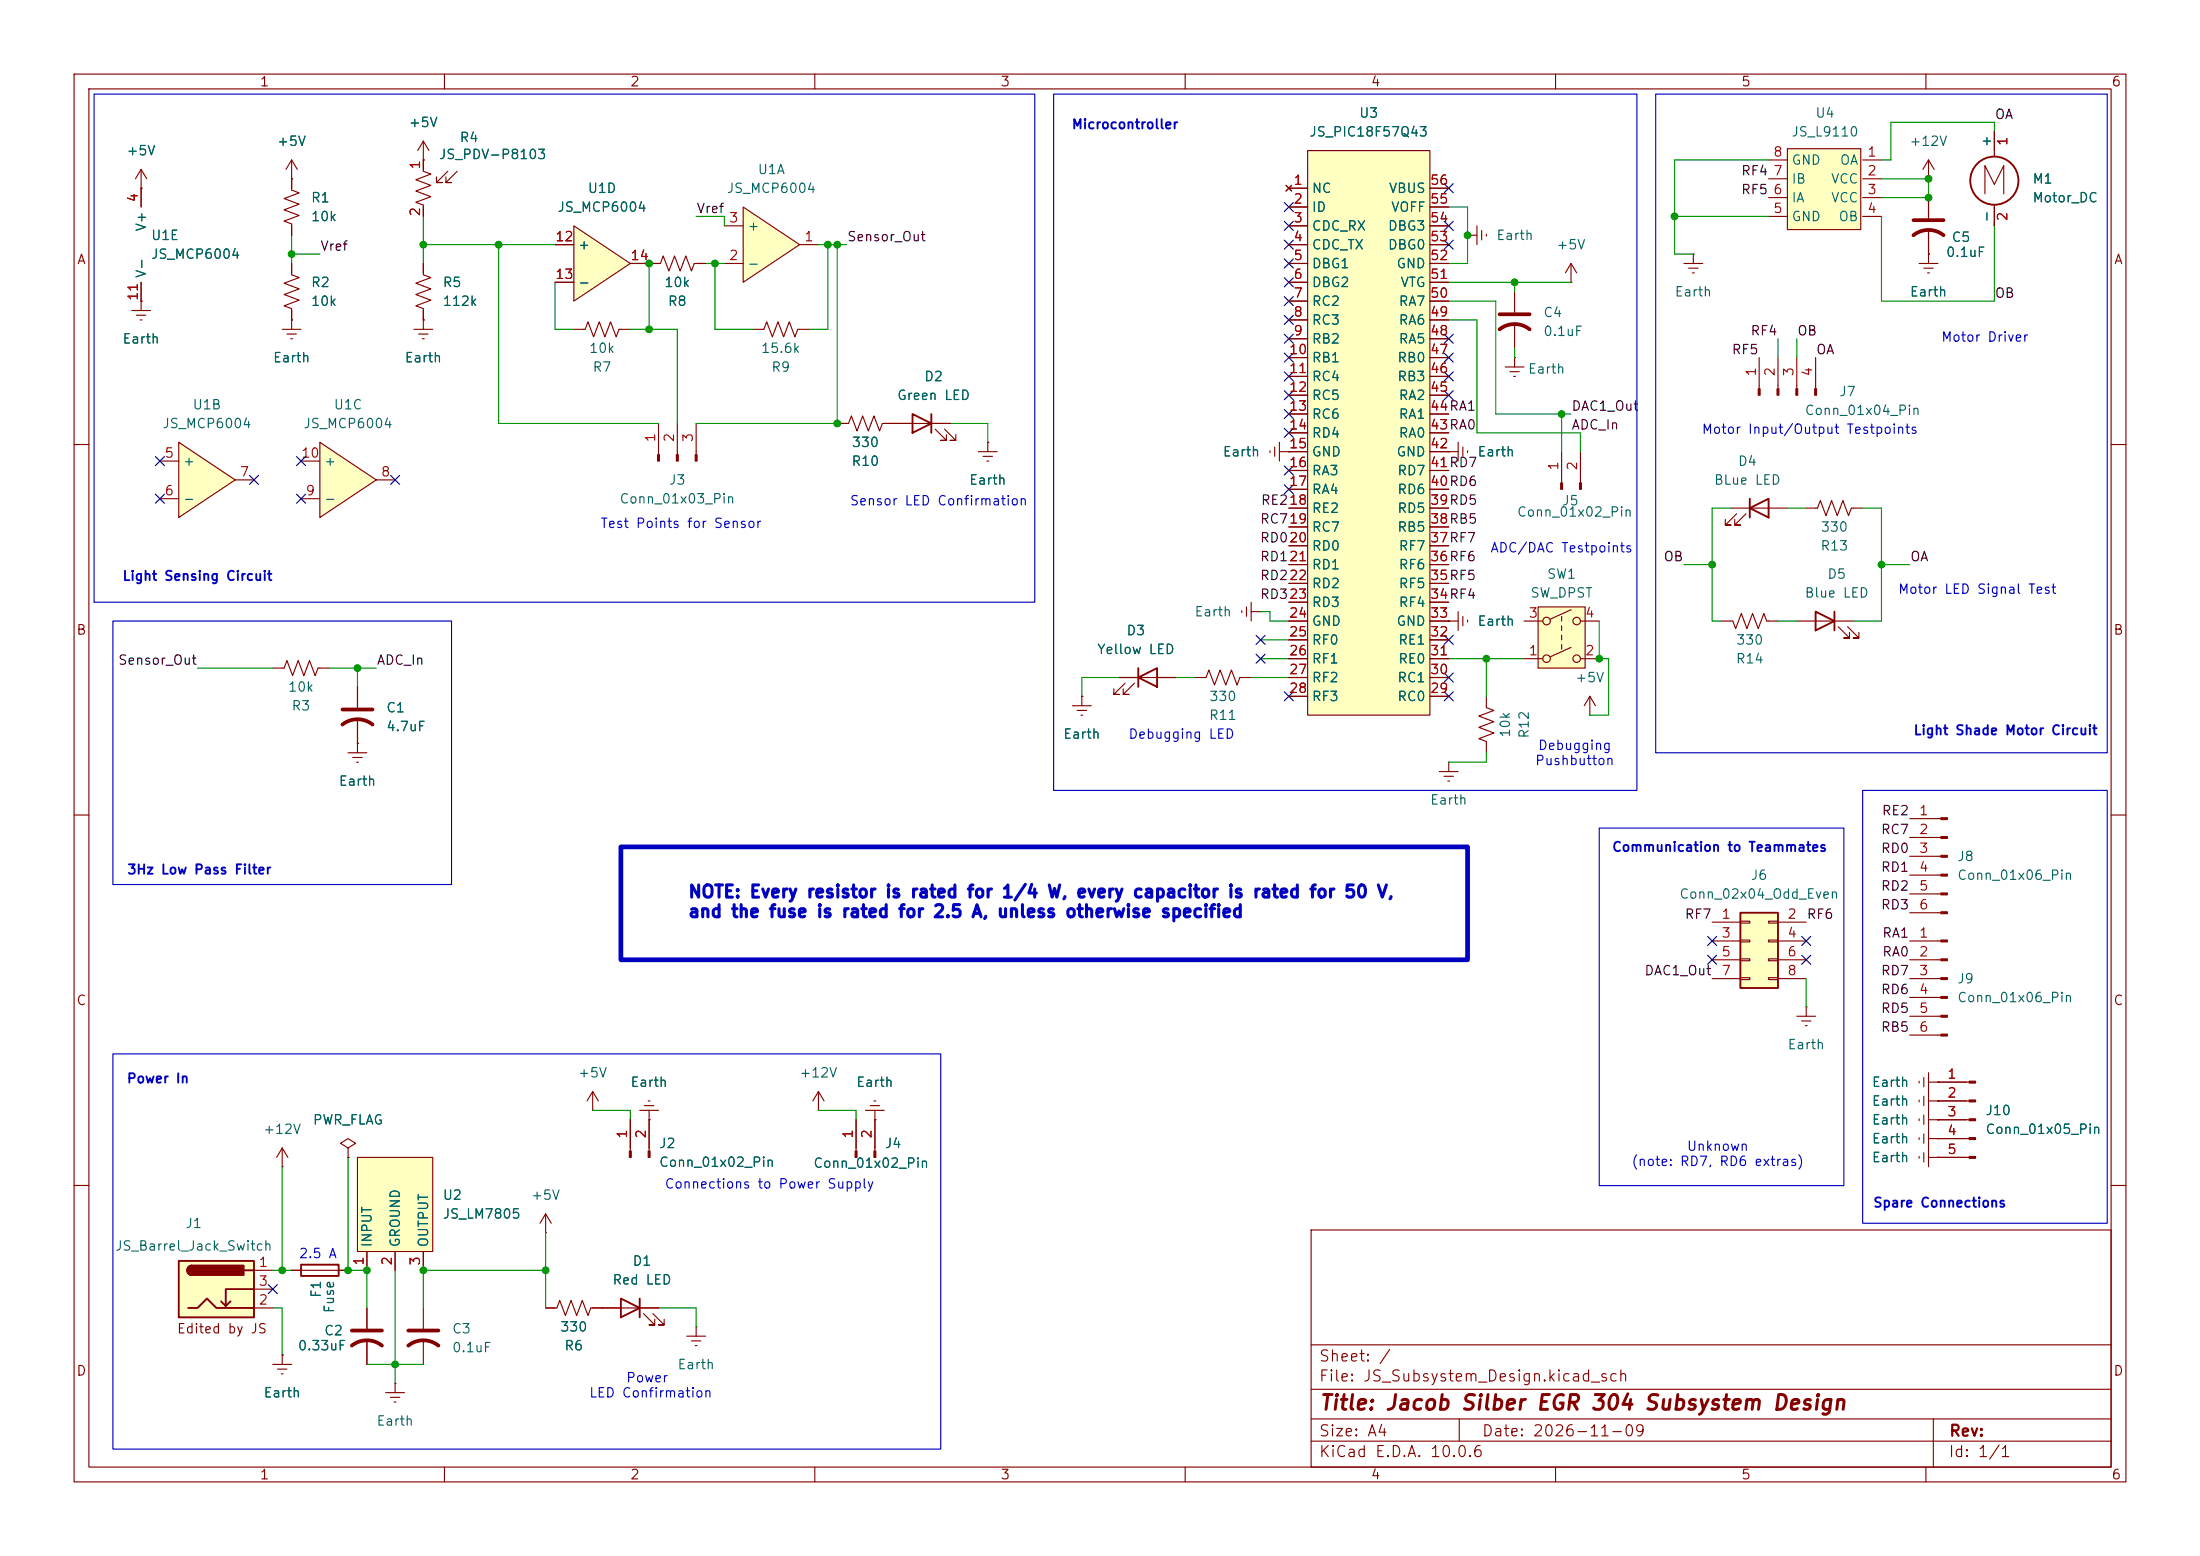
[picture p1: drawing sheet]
<svg xmlns="http://www.w3.org/2000/svg" width="297mm" height="210mm" viewBox="0 0 297 210" stroke-linecap="round" stroke-linejoin="round" font-family="sans-serif">
<g fill="none" stroke="#840000" stroke-width=".15">
<path d="M10 10h277v190h-277zM12 12h273v186h-273zM60 10v2M110 10v2M160 10v2M210 10v2M260 10v2M10 60h2M285 60h2M10 110h2M285 110h2M10 160h2"/>
<path d="M177 166h108v32h-108zM285 160h2M60 198v2M110 198v2M160 198v2M177 194.5h108M177 191.5h108M177 187.5h108M177 181.5h108M197 191.5v3M210 198v2M260 198v2"/>
<path d="M261 191.5v6.5"/>
</g>
<path d="M100.3 27.9l7.6 5.1-7.6 5.1z" fill="#ffffc2"/>
<g fill="none" stroke="#840000" stroke-width=".15">
<path d="M57.1 19.1v2.5M57.1 19.1l-.7 1.2M57.1 19.1l.8 1.2M19 25.4h.1M19 22.9l-.7 1.2M19 22.9l.8 1.2M19 22.9v2.5M39.4 35.6v1.5l1 .4-2 .7 2 .8-2 .8 2 .7-2 .8 1 .4v2.8M39.4 21.6v4.1l1 .3-2 .8 2 .8-2 .7 2 .8-2 .7 1 .4v1.6M39.4 24.1h.1M39.4 21.6l-.8 1.3M39.4 21.6l.7 1.3"/>
<path d="M57.1 21.6h.1M97.8 35.6h2.5M97.8 30.5h2.5M100.3 27.9l7.6 5.1-7.6 5.1zM107.9 33h2.6M198.1 31.8h.1M198.1 31.8h1.3M199.4 30.5v2.5M200 31.1v1.3M200.7 31.6v.3M204.5 39.4v2.8M212.1 38.1h.1"/>
<path d="M212.1 35.6l-.8 1.2M212.1 35.6l.8 1.2M212.1 35.6v2.5M38.1 44.5h2.5M38.7 45.1h1.3M39.2 45.7h.3M39.4 43.2h.1M55.9 44.5h2.5M56.5 45.1h1.3M57 45.7h.3M57.1 43.2h.1M57.1 43.2v1.3"/>
<path d="M172.7 59.7v2.5M196.8 59.7v2.5M203.2 49.5h2.5M203.8 50.2h1.3M204.3 50.8h.3M204.5 48.3h.1M204.5 43.7v3.3M204.5 48.3v1.2M171.4 60.8v.3M172.1 60.3v1.3M172.7 61h1.3M174 61h.1"/>
<path d="M195.6 61h.1M195.6 61h1.2M197.5 60.3v1.3M198.1 60.8v.3M210.8 61v4.2M213.4 61v4.2M48.3 92.7v2.8M48.3 97v4.6M144.8 95.3h2.5M145.4 95.9h1.3M145.9 96.5h.3M146 94h.1"/>
<path d="M146 94v1.3M161.3 91.4h1.5l.4-1 .8 2.1 .7-2.1 .8 2.1 .7-2.1 .8 2.1 .4-1.1h1.5M232.4 83.8h1.5l.4 1 .8-2 .7 2 .8-2 .8 2 .7-2 .4 1h1.5M47 101.6h2.5M47.6 102.2h1.3M48.1 102.9h.3M48.3 100.3h.1M257.8 110.5h4.2M257.8 113h4.2M257.8 115.6h4.2M257.8 118.1h4.2M257.8 127h4.2"/>
<path d="M257.8 129.5h4.2M257.8 132.1h4.2M257.8 134.6h4.2M257.8 137.2h4.2M257.8 139.7h4.2M257.8 120.7h4.2M257.8 123.2h4.2M261.6 146.1h4.2M261.6 148.6h4.2M261.6 151.1h4.2M261.6 153.7h4.2M261.6 156.2h4.2"/>
<path d="M39.4 171.5h7.6"/>
</g>
<g fill="#840000" stroke="#840000" stroke-width=".15">
<path d="M265.8 145.9h.9v.3h-.9z"/>
<path d="M265.8 148.5h.9v.2h-.9z"/>
<path d="M265.8 151h.9v.3h-.9z"/>
<path d="M265.8 153.5h.9v.3h-.9z"/>
<path d="M265.8 156.1h.9v.2h-.9z"/>
<path d="M262 126.9h.9v.2h-.9z"/>
<path d="M262 129.4h.9v.3h-.9z"/>
<path d="M262 132h.9v.2h-.9z"/>
<path d="M262 134.5h.9v.2h-.9z"/>
<path d="M262 137h.9v.3h-.9z"/>
<path d="M262 139.6h.9v.2h-.9z"/>
<path d="M262 110.4h.9v.2h-.9z"/>
<path d="M262 112.9h.9v.3h-.9z"/>
<path d="M262 115.4h.9v.3h-.9z"/>
<path d="M262 118h.9v.2h-.9z"/>
<path d="M262 120.5h.9v.3h-.9z"/>
<path d="M262 123.1h.9v.2h-.9z"/>
<path d="M210.7 65.2h.2v.8h-.2z"/>
<path d="M213.2 65.2h.3v.8h-.3z"/>
</g>
<path d="M202.4 44.5a3.3 3.3 0 0 1 4.1 0M202.4 42.4h4.1M46.2 97.8a3.3 3.3 0 0 1 4.1 0M46.2 95.8h4.1" fill="none" stroke="#840000" stroke-width=".51"/>
<path d="M40.6 170.7h5.1v1.5h-5.1z" fill="none" stroke="#840000" stroke-width=".25"/>
<path d="M176.5 20.3h16.5v76.2h-16.5z" fill="#ffffc2"/>
<g fill="none" stroke="#840000" stroke-width=".15">
<path d="M19 25.4v2.5M19 38.1v2.5M173.6 25l.8 .8M174 25.4h2.5M174 27.9h2.5M174 30.5h2.5M174 33h2.5M174 35.6h2.5M174 38.1h2.5M174.4 25l-.8 .8M176.5 20.3h16.5v76.2h-16.5zM193 25.4h2.6"/>
<path d="M193 27.9h2.6M193 30.5h2.6M193 33h2.6M193 35.6h2.6M193 38.1h2.6M174 40.6h2.5M174 43.2h2.5M174 45.7h2.5M174 48.3h2.5M174 50.8h2.5M174 53.3h2.5M174 55.9h2.5"/>
<path d="M174 58.4h2.5M193 40.6h2.6M193 43.2h2.6M193 45.7h2.6M193 48.3h2.6M193 50.8h2.6M193 53.3h2.6M193 55.9h2.6M193 58.4h2.6M174 61h2.5M174 63.5h2.5M174 66h2.5"/>
<path d="M174 68.6h2.5M174 71.1h2.5M174 73.7h2.5M174 76.2h2.5M174 78.7h2.5M193 61h2.6M193 63.5h2.6M193 66h2.6M193 68.6h2.6M193 71.1h2.6M193 73.7h2.6M193 76.2h2.6"/>
<path d="M193 78.7h2.6M151.1 91.4h7.6M151.9 92.2l-1.5 1.5h.7h-.7v-.7M153.2 92.2l-1.6 1.5h.8h-.8v-.7M167.6 82.4v.3M168.3 81.9v1.3M168.9 82.6h1.3M168.9 81.3v2.5M170.2 82.6h.1M174 81.3h2.5M174 83.8h2.5M174 86.4h2.5"/>
<path d="M174 88.9h2.5M174 91.4h2.5M174 94h2.5M193 81.3h2.6M193 83.8h3.8M193 86.4h2.6M193 88.9h2.6M193 91.4h2.6M193 94h2.6M195.6 83.8h.1M196.8 82.6v2.5M197.5 83.2v1.3"/>
<path d="M198.1 83.7v.2M200.7 94v1.5l1 .4-2.1 .7 2.1 .8-2.1 .8 2.1 .7-2.1 .8 1.1 .4v1.5M214.6 96.5h.1M214.6 94l-.7 1.3M214.6 94l.8 1.3M214.6 94v2.5M194.3 104.1h2.5M194.9 104.8h1.3M195.5 105.4h.2M195.6 102.9h.1M195.6 102.9v1.2"/>
</g>
<path d="M153.7 91.4l2.5-1.2v2.5zM153.7 90.2v2.5" fill="none" stroke="#840000" stroke-width=".25"/>
<path d="M207.6 81.9h6.4v8.3h-6.4z" fill="#ffffc2"/>
<g fill="none" stroke="#840000" stroke-width=".15">
<path d="M120.6 57.2h7.7M126.2 57.9l1.6 1.5h-.8h.8v-.7M127.5 57.9l1.5 1.5h-.7h.7v-.7M205.7 88.9h2.6M205.7 83.8h2.6M207.6 81.9h6.4v8.3h-6.4zM210.8 83.2v.6M210.8 84.5v.6M210.8 85.7v.7M210.8 87v.6M212.1 82.3l-2.8 1.3M212.1 87.4l-2.8 1.2"/>
<path d="M213.4 88.9h2.5M213.4 83.8h2.5M242.6 137.2h2.5M243.2 137.8h1.3M243.7 138.4h.3M243.8 135.9h.1M243.8 135.9v1.3M85.1 151.1v4.2M87.6 151.1v4.2M73.7 166.4h.1M73.7 163.8l-.8 1.3M73.7 163.8l.7 1.3"/>
<path d="M73.7 163.8v2.6"/>
<circle cx="208.8" cy="88.9" r=".51"/>
<circle cx="208.8" cy="83.8" r=".51"/>
<circle cx="212.9" cy="88.9" r=".51"/>
<circle cx="212.9" cy="83.8" r=".51"/>
</g>
<g fill="#840000" stroke="#840000" stroke-width=".15">
<path d="M85 155.3h.2v.9h-.2z"/>
<path d="M87.5 155.3h.3v.9h-.3z"/>
</g>
<path d="M123.2 55.9l2.5 1.3-2.5 1.2zM125.7 55.9v2.5" fill="none" stroke="#840000" stroke-width=".25"/>
<path d="M234.9 123.2h5.1v10.2h-5.1z" fill="#ffffc2"/>
<path d="M236.2 68.6l2.6-1.3v2.6zM236.2 67.3v2.6M234.9 123.2h5.1v10.2h-5.1z" fill="none" stroke="#840000" stroke-width=".25"/>
<g fill="none" stroke="#840000" stroke-width=".15">
<path d="M113 57.2h1.6l.3-1.1 .8 2.1 .8-2.1 .7 2.1 .8-2.1 .7 2.1 .4-1h1.5M133.3 59.7h.1M133.3 59.7v1.3M132.1 61h2.5M132.7 61.6h1.3M133.2 62.2h.3M233.7 68.6h7.6M234.4 69.3l-1.5 1.6h.8h-.8v-.8M235.7 69.3l-1.5 1.6h.7h-.7v-.8M243.8 68.6h1.6l.3-1 .8 2 .8-2 .7 2 .8-2 .8 2 .3-1h1.6M231.1 124.5h3.8M231.1 127h3.8"/>
<path d="M231.1 129.5h3.8M231.1 132.1h3.8M234.9 124.3h1.3v.3h-1.3zM234.9 126.9h1.3v.2h-1.3zM234.9 129.4h1.3v.3h-1.3zM234.9 132h1.3v.2h-1.3zM238.8 124.3h1.2v.3h-1.2zM238.8 126.9h1.2v.2h-1.2zM238.8 129.4h1.2v.3h-1.2zM238.8 132h1.2v.2h-1.2zM240 124.5h3.8M240 127h3.8"/>
<path d="M240 129.5h3.8M240 132.1h3.8M38.1 157.5h.1M38.1 154.9l-.8 1.3M38.1 154.9l.8 1.3M38.1 154.9v2.6M115.6 151.1v4.2M116.8 149.9h2.6M117.5 149.2h1.2M118 148.6h.2M118.1 151.1h.1M118.1 149.9v5.4"/>
</g>
<g fill="#840000" stroke="#840000" stroke-width=".15">
<path d="M115.4 155.3h.3v.9h-.3z"/>
<path d="M118 155.3h.2v.9h-.2z"/>
</g>
<path d="M24.1 170.2h10.2v7.6h-10.2z" fill="#ffffc2"/>
<g fill="none" stroke="#840000" stroke-width=".25">
<path d="M24.1 170.2h10.2v7.6h-10.2zM25.4 176.5h1.3l1.2-1.2 1.3 1.2h5.1M25.9 170.8a.64 .64 0 0 0-.6 .7 .64 .64 0 0 0 .6 .6M31.1 175.6l-.6 .7M33 171.5h1.3M34.3 174h-3.8v2.3l-.7-.7"/>
<circle cx="269.2" cy="24.4" r="3.3"/>
</g>
<g fill="#840000" stroke="#840000" stroke-width=".25">
<path d="M25.5 171l.4-.2v1.3a.63 .63 0 0 1-.6-.4 .63 .63 0 0 1 .2-.7z"/>
<path d="M25.9 170.8h7v1.3h-7z"/>
</g>
<g fill="none" stroke="#840000" stroke-width=".15">
<path d="M269.2 17.8v3.3M259.1 35.6h2.5M259.7 36.2h1.3M260.2 36.8h.3M260.3 34.3h.1M260.3 34.3v1.3M268 26.2v-3.8l1.2 2.5 1.3-2.5v3.8M269.2 27.6v2.9M237.5 48.3v4.2M240 48.3v4.2M242.6 48.3v4.2M245.1 48.3v4.2"/>
<path d="M47 154.9l1-.6-1-.6-1 .6 1 .6v1.3M47 156.2h.1M259.1 148.5v.2M259.1 151v.3M259.1 153.5v.3M259.1 156.1v.2M259.7 148v1.2M259.7 150.5v1.3M259.7 153v1.3M259.7 155.6v1.2M260.3 151.1h1.3M260.3 147.3v10.2"/>
<path d="M260.3 148.6h1.3M260.3 156.2h1.3M260.3 153.7h1.3M261.6 151.1h.1M261.6 148.6h.1M261.6 156.2h.1M261.6 153.7h.1M34.3 171.5h2.5M34.3 176.5h2.5M34.3 174h2.5"/>
</g>
<g fill="#840000" stroke="#840000" stroke-width=".15">
<path d="M237.4 52.5h.2v.8h-.2z"/>
<path d="M239.9 52.5h.3v.8h-.3z"/>
<path d="M242.4 52.5h.3v.8h-.3z"/>
<path d="M245 52.5h.2v.8h-.2z"/>
</g>
<path d="M241.3 20.1h9.9v10.9h-9.9z" fill="#ffffc2"/>
<g fill="none" stroke="#840000" stroke-width=".15">
<path d="M238.8 21.6h2.5M238.8 24.1h2.5M238.8 26.7h2.5M238.8 29.2h2.5M241.3 20.1h9.9v10.9h-9.9zM251.5 21.6h2.5M251.5 24.1h2.5M251.5 26.7h2.5M251.5 29.2h2.5M260.3 24.1h.1M260.3 21.6v2.5M260.3 21.6l-.7 1.3"/>
<path d="M260.3 21.6l.8 1.3M259.1 145.9v.3M259.7 145.4v1.3M260.3 146.1h1.3M260.3 144.8v2.5M261.6 146.1h.1"/>
</g>
<path d="M48.3 156.2h10.1v12.7h-10.1z" fill="#ffffc2"/>
<path d="M48.3 156.2h10.1v12.7h-10.1zM49.5 168.9v2.6M53.3 168.9v2.6M57.1 168.9v2.6" fill="none" stroke="#840000" stroke-width=".15"/>
<path d="M43.2 59.7l7.6 5.1-7.6 5.1z" fill="#ffffc2"/>
<g fill="none" stroke="#840000" stroke-width=".15">
<path d="M57.1 35.6v1.5l1.1 .4-2.1 .7 2.1 .8-2.1 .8 2.1 .7-2.1 .8 1 .4v1.5M87.6 35.6h1.6l.3-1.1 .8 2.1 .8-2.1 .7 2.1 .8-2.1 .7 2.1 .4-1h1.5M227.3 35.6h2.6M228 36.2h1.2M228.5 36.8h.2M228.6 34.3h.1M228.6 34.3v1.3M260.3 26.7v2.8M260.3 31v3.3M43.2 59.7l7.6 5.1-7.6 5.1zM40.6 67.3h2.6M40.6 62.2h2.6"/>
<path d="M50.8 64.8h2.5M242.6 83.8h7.6M248.2 84.6l1.5 1.5h-.8h.8v-.8M249.4 84.6l1.6 1.5h-.8h.8v-.8M49.5 176.5v2.8M81.3 176.5h7.6M86.9 177.3l1.5 1.5h-.8h.8v-.7M88.1 177.3l1.6 1.5h-.8h.8v-.7M36.8 184.2h2.6M37.5 184.8h1.2M38 185.4h.2M38.1 182.9h.1"/>
<path d="M38.1 182.9v1.3M49.5 180.8v3.4"/>
</g>
<path d="M258.3 31.8a3.3 3.3 0 0 1 4.1 0M258.3 29.7h4.1M47.5 179.6h4.1M47.5 181.6a3.3 3.3 0 0 1 4.1 0" fill="none" stroke="#840000" stroke-width=".51"/>
<path d="M245.1 82.6l2.5 1.2-2.5 1.3zM247.6 82.6v2.5M83.8 175.3l2.6 1.2-2.6 1.3zM86.4 175.3v2.5" fill="none" stroke="#840000" stroke-width=".25"/>
<path d="M24.1 59.7l7.6 5.1-7.6 5.1z" fill="#ffffc2"/>
<g fill="none" stroke="#840000" stroke-width=".15">
<path d="M17.8 41.9h2.5M18.4 42.5h1.3M18.9 43.2h.3M19 40.6h.1M19 40.6v1.3M24.1 59.7l7.6 5.1-7.6 5.1zM88.9 57.2v4.2M91.4 57.2v4.2M94 57.2v4.2M101.6 44.5h1.5l.4-1.1 .8 2.1 .7-2.1 .8 2.1 .8-2.1 .7 2.1 .4-1h1.5M21.6 62.2h2.5M21.6 67.3h2.5"/>
<path d="M31.7 64.8h2.6M80 149.9h.1M80 147.3l-.8 1.3M80 147.3l.8 1.3M80 147.3v2.6M86.4 149.9h2.5M87 149.2h1.3M87.5 148.6h.3M87.6 151.1h.1M87.6 149.9v1.2M110.5 149.9h.1M110.5 147.3l-.8 1.3"/>
<path d="M110.5 147.3l.8 1.3M110.5 147.3v2.6M57.1 176.5v2.8M57.1 180.8v3.4"/>
</g>
<g fill="#840000" stroke="#840000" stroke-width=".15">
<path d="M88.8 61.4h.2v.8h-.2z"/>
<path d="M91.3 61.4h.3v.8h-.3z"/>
<path d="M93.9 61.4h.2v.8h-.2z"/>
</g>
<path d="M55.1 179.6h4.1M55.1 181.6a3.3 3.3 0 0 1 4.1 0" fill="none" stroke="#840000" stroke-width=".51"/>
<path d="M77.5 30.5l7.6 5.1-7.6 5z" fill="#ffffc2"/>
<g fill="none" stroke="#840000" stroke-width=".15">
<path d="M269.2 17.8v2.5M19 25.4h.1M19 25.4v2.5M19 38.1v2.5M39.4 24.1h.1M39.4 24.1v1.3M39.4 30.5v1.3M39.4 35.6v1.2M57.1 21.6v1.5l1.1 .4-2.1 .8 2.1 .7-2.1 .8 2.1 .7-2.1 .8 1 .4v1.5M57.1 21.6h.1M57.1 35.6v1.2M60.5 23.1l-1.6 1.5h.8h-.8v-.7"/>
<path d="M61.7 23.1l-1.5 1.5h.8h-.8v-.7M74.9 33h2.6M74.9 38.1h2.6M77.5 30.5l7.6 5.1-7.6 5zM85.1 35.6h3.8M94 35.6h1.2M173.6 25l.8 .8M174 33h2.5M174 38.1h2.5M174 35.6h2.5M174 25.4h2.5M174 27.9h2.5"/>
<path d="M174 30.5h2.5M174.4 25l-.8 .8M193 33h2.6M193 38.1h2.6M193 35.6h2.6M193 25.4h2.6M193 27.9h2.6M193 30.5h2.6M260.3 34.3h.1M260.3 26.7v2.8M260.3 31v3.3M269.2 27.9v2.6"/>
<path d="M19 40.6h.1M39.4 43.2h.1M39.4 41.9v1.3M57.1 43.2h.1M57.1 41.9v1.3M77.5 44.5h1.5l.4-1.1 .7 2.1 .8-2.1 .8 2.1 .7-2.1 .8 2.1 .4-1h1.5M113 57.2h1.3M119.4 57.2h3.8M125.7 57.2h2.6M133.3 59.7h.1M174 40.6h2.5M174 43.2h2.5"/>
<path d="M174 45.7h2.5M174 48.3h2.5M174 50.8h2.5M174 53.3h2.5M174 55.9h2.5M174 58.4h2.5M193 40.6h2.6M193 43.2h2.6M193 45.7h2.6M193 48.3h2.6M193 50.8h2.6M193 53.3h2.6"/>
<path d="M193 55.9h2.6M193 58.4h2.6M174 61h.1M174 61h2.5M174 63.5h2.5M174 66h2.5M174 68.6h2.5M174 71.1h2.5M174 73.7h2.5M174 76.2h2.5M174 78.7h2.5M193 61h2.6"/>
<path d="M193 63.5h2.6M193 66h2.6M193 68.6h2.6M193 71.1h2.6M193 73.7h2.6M193 76.2h2.6M193 78.7h2.6M195.6 61h.1M36.8 90.2h1.6l.3-1 .8 2 .8-2 .7 2 .8-2 .7 2 .4-1h1.5M48.3 92.7v2.8M48.3 97v3.3M146 94h.1"/>
<path d="M151.1 91.4h2.6M156.2 91.4h2.5M174 91.4h2.5M174 81.3h2.5M174 83.8h2.5M174 86.4h2.5M174 88.9h2.5M174 94h2.5M193 91.4h2.6M193 81.3h2.6M193 83.8h2.6M193 86.4h2.6"/>
<path d="M193 88.9h2.6M193 94h2.6M195.6 83.8h.1M48.3 100.3h.1M47 156.2h.1M85.1 151.1v3.8M87.6 151.1h.1M87.6 151.1v3.8M115.6 151.1v3.8M118.1 151.1h.1M118.1 151.1v3.8M261.6 146.1h.1"/>
<path d="M261.6 153.7h.1M261.6 156.2h.1M261.6 148.6h.1M261.6 151.1h.1M261.6 146.1h3.8M261.6 148.6h3.8M261.6 151.1h3.8M261.6 153.7h3.8M261.6 156.2h3.8M39.4 171.5h1.2M45.7 171.5h1.3M49.5 168.9v2.6"/>
<path d="M49.5 176.5v2.8M53.3 168.9v2.6M57.1 168.9v2.6M73.7 176.5h1.5l.4-1 .7 2 .8-2 .8 2 .7-2 .8 2 .4-1h4M86.4 176.5h2.5M94 179.1h.1M94 179.1v1.2M38.1 182.9h.1M49.5 180.8v3.4M52.1 188h2.5M52.7 188.6h1.3M53.2 189.2h.3"/>
<path d="M53.3 186.7h.1M53.3 186.7v1.3M92.7 180.3h2.5M93.3 181h1.3M93.9 181.6h.2"/>
</g>
<g fill="none" stroke="#009600" stroke-width=".15">
<path d="M269.2 17.8v-1.3h-13.9v5.1h-1.3M39.4 34.3h3.8M39.4 31.8v3.8M57.1 33h17.8M57.1 29.2v6.4M67.3 33v24.2h21.6M74.9 38.1v6.4h2.6M87.6 35.6v8.9M94 29.2h3.8v1.3M95.2 35.6h2.6M96.5 35.6v8.9h5.1M110.5 33h3.8"/>
<path d="M111.8 33v11.5h-2.6M113 33v24.2h-19M195.6 27.9h2.5v7.7h-2.5M195.6 38.1h16.5M204.5 38.1v1.3M226.1 29.2h12.7M238.8 21.6h-12.7v12.7h2.5M254 29.2v11.4h15.2v-10.1M254 24.1h6.3v2.6h-6.3M85.1 44.5h6.3v12.7M128.3 57.2h5v2.5M195.6 43.2h3.8v15.2h14v2.6"/>
<path d="M195.6 40.6h6.3v15.3h10.2M204.5 47v1.3M210.8 55.9v5.1M240 45.7v2.6M242.6 45.7v2.6M227.3 76.2h3.8M233.7 68.6h-2.6v15.2h1.3M241.3 68.6h2.5M251.5 68.6h2.5v15.2h-3.8M254 76.2h3.8M26.7 90.2h10.1M44.4 90.2h6.4"/>
<path d="M48.3 90.2v2.5M151.1 91.4h-5.1v2.6M158.7 91.4h2.6M168.9 91.4h5.1M170.2 88.9h3.8M170.2 82.6h1.2v1.2h2.6M170.2 86.4h3.8M195.6 88.9h10.1M200.7 88.9v5.1M215.9 83.8v5.1h1.3v7.6h-2.6M240 83.8h2.6M200.7 101.6v1.3h-5.1"/>
<path d="M243.8 132.1v3.8M38.1 157.5v14M47 156.2v15.3h2.5v5M80 149.9h5.1v1.2M110.5 149.9h5.1v1.2M36.8 171.5h2.6M36.8 176.5h1.3v6.4M53.3 171.5v15.2M73.7 171.5h-16.6v5M73.7 166.4v10.1M88.9 176.5h5.1v2.6M49.5 184.2h7.6"/>
</g>
<g fill="none" stroke="#000084" stroke-width=".15">
<path d="M173.4 35l1.2 1.2M173.4 32.4l1.2 1.2M173.4 37.5l1.2 1.2M173.4 27.3l1.2 1.2M173.4 29.9l1.2 1.2M174.6 35l-1.2 1.2M174.6 32.4l-1.2 1.2M174.6 37.5l-1.2 1.2M174.6 27.3l-1.2 1.2M174.6 29.9l-1.2 1.2M195 24.8l1.2 1.2M195 29.9l1.2 1.2"/>
<path d="M195 32.4l1.2 1.2M196.2 24.8l-1.2 1.2M196.2 29.9l-1.2 1.2M196.2 32.4l-1.2 1.2M173.4 55.3l1.2 1.2M173.4 40l1.2 1.2M173.4 52.7l1.2 1.2M173.4 50.2l1.2 1.2M173.4 47.7l1.2 1.2M173.4 42.6l1.2 1.2M173.4 45.1l1.2 1.2M173.4 57.8l1.2 1.2"/>
<path d="M174.6 55.3l-1.2 1.2M174.6 40l-1.2 1.2M174.6 52.7l-1.2 1.2M174.6 50.2l-1.2 1.2M174.6 47.7l-1.2 1.2M174.6 42.6l-1.2 1.2M174.6 45.1l-1.2 1.2M174.6 57.8l-1.2 1.2M195 50.2l1.2 1.2M195 52.7l1.2 1.2M195 45.1l1.2 1.2M195 47.7l1.2 1.2"/>
<path d="M196.2 50.2l-1.2 1.2M196.2 52.7l-1.2 1.2M196.2 45.1l-1.2 1.2M196.2 47.7l-1.2 1.2M21 66.7l1.2 1.2M21 61.6l1.2 1.2M22.2 66.7l-1.2 1.2M22.2 61.6l-1.2 1.2M33.7 64.2l1.2 1.2M34.9 64.2l-1.2 1.2M40 61.6l1.2 1.2M40 66.7l1.2 1.2"/>
<path d="M41.2 61.6l-1.2 1.2M41.2 66.7l-1.2 1.2M52.7 64.2l1.2 1.2M53.9 64.2l-1.2 1.2M173.4 62.9l1.2 1.2M173.4 65.4l1.2 1.2M174.6 62.9l-1.2 1.2M174.6 65.4l-1.2 1.2M169.6 85.8l1.2 1.2M169.6 88.3l1.2 1.2M170.8 85.8l-1.2 1.2M170.8 88.3l-1.2 1.2"/>
<path d="M173.4 93.4l1.2 1.2M174.6 93.4l-1.2 1.2M195 93.4l1.2 1.2M195 90.8l1.2 1.2M195 85.8l1.2 1.2M196.2 93.4l-1.2 1.2M196.2 90.8l-1.2 1.2M196.2 85.8l-1.2 1.2M230.5 128.9l1.2 1.2M230.5 126.4l1.2 1.2M231.7 128.9l-1.2 1.2M231.7 126.4l-1.2 1.2"/>
<path d="M243.2 126.4l1.2 1.2M243.2 128.9l1.2 1.2M244.4 126.4l-1.2 1.2M244.4 128.9l-1.2 1.2M36.2 173.4l1.2 1.2M37.4 173.4l-1.2 1.2"/>
</g>
<path d="M12.7 12.7h127v68.6h-127zM142.2 12.7h78.8v94h-78.8zM223.5 12.7h61v88.9h-61zM15.2 83.8h45.8v35.6h-45.8zM215.9 111.8h33v48.2h-33zM251.5 106.7h33v58.4h-33zM15.2 142.2h111.8v53.4h-111.8z" fill="none" stroke="#0000c2" stroke-width=".15"/>
<path d="M83.8 114.3h114.3v15.2h-114.3z" fill="none" stroke="#0000c2" stroke-width=".63"/>
<g fill="#009600" stroke="#009600" stroke-width=".14">
<circle cx="200.7" cy="88.9" r=".46"/>
<circle cx="198.1" cy="31.8" r=".46"/>
<circle cx="204.5" cy="38.1" r=".46"/>
<circle cx="48.3" cy="90.2" r=".46"/>
<circle cx="67.3" cy="33" r=".46"/>
<circle cx="39.4" cy="34.3" r=".46"/>
<circle cx="57.1" cy="33" r=".46"/>
<circle cx="96.5" cy="35.6" r=".46"/>
<circle cx="111.8" cy="33" r=".46"/>
<circle cx="113" cy="33" r=".46"/>
<circle cx="87.6" cy="44.5" r=".46"/>
<circle cx="113" cy="57.2" r=".46"/>
<circle cx="87.6" cy="35.6" r=".46"/>
<circle cx="73.7" cy="171.5" r=".46"/>
<circle cx="47" cy="171.5" r=".46"/>
<circle cx="49.5" cy="171.5" r=".46"/>
<circle cx="38.1" cy="171.5" r=".46"/>
<circle cx="53.3" cy="184.2" r=".46"/>
<circle cx="57.1" cy="171.5" r=".46"/>
<circle cx="254" cy="76.2" r=".46"/>
<circle cx="231.1" cy="76.2" r=".46"/>
<circle cx="210.8" cy="55.9" r=".46"/>
<circle cx="215.9" cy="88.9" r=".46"/>
<circle cx="260.3" cy="26.7" r=".46"/>
<circle cx="260.3" cy="24.1" r=".46"/>
<circle cx="226.1" cy="29.2" r=".46"/>
</g>
<text font-size="2" fill="#840000" x="178" y="190.8">Title: Jacob Silber EGR 304 Subsystem Design</text>
<g font-size="1.7" fill="#0000c2">
<text x="92.8" y="121.6">NOTE: Every resistor is rated for 1/4 W, every capacitor is rated for 50 V,</text>
<text x="92.8" y="124.2">and the fuse is rated for 2.5 A, unless otherwise specified</text>
</g>
<g font-size="1.5" fill="#840000">
<text x="178" y="184.1">Sheet: /</text>
<text x="178" y="186.8">File: JS_Subsystem_Design.kicad_sch</text>
<text x="178" y="197">KiCad E.D.A. 10.0.6</text>
<text x="178" y="194.2">Size: A4</text>
<text x="200" y="194.2">Date: 2026-11-09</text>
<text x="263" y="197">Id: 1/1</text>
<text x="263" y="194.2">Rev:</text>
</g>
<g font-size="1.3" fill="#840000">
<text x="35" y="12">1</text>
<text x="85" y="12">2</text>
<text x="135" y="12">3</text>
<text x="185" y="12">4</text>
<text x="235" y="12">5</text>
<text x="285" y="12">6</text>
<text x="10.3" y="36">A</text>
<text x="285.3" y="36">A</text>
<text x="10.2" y="86">B</text>
<text x="285.2" y="86">B</text>
<text x="10.2" y="136">C</text>
<text x="285.2" y="136">C</text>
<text x="10.2" y="186">D</text>
<text x="23.8" y="180.3">Edited by JS</text>
<text x="285.2" y="186">D</text>
<text x="35" y="200">1</text>
<text x="85" y="200">2</text>
<text x="135" y="200">3</text>
<text x="185" y="200">4</text>
<text x="235" y="200">5</text>
<text x="285" y="200">6</text>
</g>
<g font-size="1.3" fill="#006464">
<text x="55.1" y="17.5">+5V</text>
<text x="183.4" y="16.2">U3</text>
<text x="245" y="16.2">U4</text>
<text x="17" y="21.3">+5V</text>
<text x="37.3" y="20">+5V</text>
<text x="59.2" y="21.8">JS_PDV-P8103</text>
<text x="62" y="19.5">R4</text>
<text x="102.2" y="23.8">U1A</text>
<text x="176.7" y="18.7">JS_PIC18F57Q43</text>
<text x="241.7" y="18.7">JS_L9110</text>
<text x="241.8" y="22.6">GND</text>
<text x="248.3" y="22.6">OA</text>
<text x="257.7" y="20">+12V</text>
<text x="269.1" y="20" transform="rotate(-90 269.1 20)">+</text>
<text x="41.9" y="27.6">R1</text>
<text x="75.2" y="28.9">JS_MCP6004</text>
<text x="79.2" y="26.4">U1D</text>
<text x="98" y="26.4">JS_MCP6004</text>
<text x="177" y="26.4">NC</text>
<text x="177" y="28.9">ID</text>
<text x="187.4" y="26.4">VBUS</text>
<text x="187.7" y="28.9">VOFF</text>
<text x="241.8" y="27.6">IA</text>
<text x="241.8" y="25.1">IB</text>
<text x="247.1" y="25.1">VCC</text>
<text x="247.1" y="27.6">VCC</text>
<text x="274.3" y="25.1">M1</text>
<text x="274.3" y="27.6">Motor_DC</text>
<text x="20" y="31.3" transform="rotate(-90 20 31.3)">V+</text>
<text x="20.3" y="32.7">U1E</text>
<text x="20.3" y="35.3">JS_MCP6004</text>
<text x="41.9" y="30.2">10k</text>
<text x="78" y="34">+</text>
<text x="100.8" y="31.4">+</text>
<text x="177" y="31.4">CDC_RX</text>
<text x="177" y="34">CDC_TX</text>
<text x="187.3" y="34">DBG0</text>
<text x="187.3" y="31.4">DBG3</text>
<text x="201.9" y="32.7">Earth</text>
<text x="210" y="34">+5V</text>
<text x="241.8" y="30.2">GND</text>
<text x="248.1" y="30.2">OB</text>
<text x="262.6" y="35">0.1uF</text>
<text x="263.4" y="33">C5</text>
<text x="269.1" y="30.1" transform="rotate(-90 269.1 30.1)">-</text>
<text x="20" y="37.6" transform="rotate(-90 20 37.6)">V-</text>
<text x="41.9" y="39.1">R2</text>
<text x="41.9" y="41.6">10k</text>
<text x="59.7" y="39.1">R5</text>
<text x="59.7" y="41.6">112k</text>
<text x="78" y="39.1">-</text>
<text x="89.6" y="39.1">10k</text>
<text x="90.1" y="41.6">R8</text>
<text x="100.8" y="36.5">-</text>
<text x="177" y="36.5">DBG1</text>
<text x="177" y="39.1">DBG2</text>
<text x="177" y="41.6">RC2</text>
<text x="188.4" y="36.5">GND</text>
<text x="188.7" y="41.6">RA7</text>
<text x="189" y="39.1">VTG</text>
<text x="226" y="40.3">Earth</text>
<text x="257.7" y="40.3">Earth</text>
<text x="16.4" y="46.7">Earth</text>
<text x="79.4" y="48">10k</text>
<text x="102.7" y="48">15.6k</text>
<text x="177" y="44.1">RC3</text>
<text x="177" y="46.7">RB2</text>
<text x="188.7" y="46.7">RA5</text>
<text x="188.7" y="44.1">RA6</text>
<text x="208.3" y="43.1">C4</text>
<text x="208.3" y="45.7">0.1uF</text>
<text x="36.8" y="49.2">Earth</text>
<text x="54.5" y="49.2">Earth</text>
<text x="79.9" y="50.5">R7</text>
<text x="104" y="50.5">R9</text>
<text x="124.7" y="51.8">D2</text>
<text x="177" y="49.2">RB1</text>
<text x="177" y="51.8">RC4</text>
<text x="188.6" y="51.8">RB3</text>
<text x="188.6" y="49.2">RB0</text>
<text x="206.2" y="50.7">Earth</text>
<text x="248.2" y="53.8">J7</text>
<text x="21.8" y="58.1">JS_MCP6004</text>
<text x="25.9" y="55.6">U1B</text>
<text x="40.9" y="58.1">JS_MCP6004</text>
<text x="45" y="55.6">U1C</text>
<text x="121" y="54.3">Green LED</text>
<text x="177" y="54.3">RC5</text>
<text x="177" y="56.8">RC6</text>
<text x="177" y="59.4">RD4</text>
<text x="188.7" y="59.4">RA0</text>
<text x="188.7" y="56.8">RA1</text>
<text x="188.7" y="54.3">RA2</text>
<text x="243.6" y="56.3">Conn_01x04_Pin</text>
<text x="24.6" y="63.2">+</text>
<text x="43.7" y="63.2">+</text>
<text x="90.2" y="65.7">J3</text>
<text x="114.9" y="63.2">R10</text>
<text x="114.9" y="60.7">330</text>
<text x="130.7" y="65.7">Earth</text>
<text x="165" y="61.9">Earth</text>
<text x="177" y="61.9">GND</text>
<text x="177" y="64.5">RA3</text>
<text x="188.4" y="61.9">GND</text>
<text x="188.6" y="64.5">RD7</text>
<text x="199.4" y="61.9">Earth</text>
<text x="231.3" y="65.7">BLue LED</text>
<text x="234.5" y="63.2">D4</text>
<text x="24.6" y="68.3">-</text>
<text x="43.7" y="68.3">-</text>
<text x="83.5" y="68.3">Conn_01x03_Pin</text>
<text x="177" y="67">RA4</text>
<text x="177" y="69.5">RE2</text>
<text x="188.6" y="69.5">RD5</text>
<text x="188.6" y="67">RD6</text>
<text x="204.7" y="70.1">Conn_01x02_Pin</text>
<text x="210.8" y="68.5">J5</text>
<text x="177" y="72.1">RC7</text>
<text x="177" y="74.6">RD0</text>
<text x="177" y="77.2">RD1</text>
<text x="188.6" y="72.1">RB5</text>
<text x="188.7" y="77.2">RF6</text>
<text x="188.7" y="74.6">RF7</text>
<text x="245.7" y="74.6">R13</text>
<text x="245.7" y="72.1">330</text>
<text x="161.2" y="83.5">Earth</text>
<text x="177" y="79.7">RD2</text>
<text x="177" y="82.2">RD3</text>
<text x="188.7" y="82.2">RF4</text>
<text x="188.7" y="79.7">RF5</text>
<text x="206.5" y="81">SW_DPST</text>
<text x="208.8" y="78.4">SW1</text>
<text x="243.5" y="81">Blue LED</text>
<text x="246.6" y="78.4">D5</text>
<text x="148" y="88.6">Yellow LED</text>
<text x="152" y="86.1">D3</text>
<text x="177" y="84.8">GND</text>
<text x="177" y="87.3">RF0</text>
<text x="177" y="89.9">RF1</text>
<text x="188.4" y="84.8">GND</text>
<text x="188.7" y="89.9">RE0</text>
<text x="188.7" y="87.3">RE1</text>
<text x="199.4" y="84.8">Earth</text>
<text x="234.2" y="89.9">R14</text>
<text x="234.3" y="87.3">330</text>
<text x="38.8" y="93.7">10k</text>
<text x="163.2" y="94.9">330</text>
<text x="177" y="92.4">RF2</text>
<text x="177" y="94.9">RF3</text>
<text x="188.6" y="94.9">RC0</text>
<text x="188.6" y="92.4">RC1</text>
<text x="212.6" y="92.4">+5V</text>
<text x="39.3" y="96.2">R3</text>
<text x="52.1" y="96.5">C1</text>
<text x="52.1" y="99">4.7uF</text>
<text x="143.4" y="100">Earth</text>
<text x="163.1" y="97.5">R11</text>
<text x="204.2" y="99.6" transform="rotate(-90 204.2 99.6)">10k</text>
<text x="206.7" y="99.8" transform="rotate(-90 206.7 99.8)">R12</text>
<text x="45.7" y="106.4">Earth</text>
<text x="193" y="108.9">Earth</text>
<text x="236.3" y="119.1">J6</text>
<text x="264.1" y="116.5">J8</text>
<text x="264.1" y="119.1">Conn_01x06_Pin</text>
<text x="226.6" y="121.6">Conn_02x04_Odd_Even</text>
<text x="264.1" y="133">J9</text>
<text x="264.1" y="135.6">Conn_01x06_Pin</text>
<text x="241.2" y="141.9">Earth</text>
<text x="77.9" y="145.7">+5V</text>
<text x="85" y="147">Earth</text>
<text x="107.8" y="145.7">+12V</text>
<text x="115.5" y="147">Earth</text>
<text x="252.6" y="149.6">Earth</text>
<text x="252.6" y="147">Earth</text>
<text x="35.4" y="153.4">+12V</text>
<text x="42.1" y="152.1">PWR_FLAG</text>
<text x="88.9" y="155.3">J2</text>
<text x="119.4" y="155.3">J4</text>
<text x="252.6" y="152.1">Earth</text>
<text x="252.6" y="154.6">Earth</text>
<text x="268" y="150.8">J10</text>
<text x="268" y="153.4">Conn_01x05_Pin</text>
<text x="88.9" y="157.8">Conn_01x02_Pin</text>
<text x="109.7" y="157.9">Conn_01x02_Pin</text>
<text x="252.6" y="157.2">Earth</text>
<text x="24.9" y="166.1">J1</text>
<text x="59.7" y="162.3">U2</text>
<text x="59.7" y="164.8">JS_LM7805</text>
<text x="71.6" y="162.3">+5V</text>
<text x="15.5" y="169.1">JS_Barrel_Jack_Switch</text>
<text x="50.5" y="168.4" transform="rotate(-90 50.5 168.4)">INPUT</text>
<text x="54.3" y="168.4" transform="rotate(-90 54.3 168.4)">GROUND</text>
<text x="58.1" y="168.4" transform="rotate(-90 58.1 168.4)">OUTPUT</text>
<text x="82.6" y="173.7">Red LED</text>
<text x="85.3" y="171.1">D1</text>
<text x="43.6" y="175.3" transform="rotate(-90 43.6 175.3)">F1</text>
<text x="45.4" y="177.3" transform="rotate(-90 45.4 177.3)">Fuse</text>
<text x="40.1" y="182.6">0.33uF</text>
<text x="43.7" y="180.5">C2</text>
<text x="60.9" y="180.3">C3</text>
<text x="60.9" y="182.8">0.1uF</text>
<text x="75.5" y="180">330</text>
<text x="76.1" y="182.6">R6</text>
<text x="91.4" y="185.1">Earth</text>
<text x="35.5" y="188.9">Earth</text>
<text x="50.7" y="192.7">Earth</text>
</g>
<g font-size="1.3" fill="#0000c2">
<text x="144.6" y="17.7">Microcontroller</text>
<text x="262" y="46.4">Motor Driver</text>
<text x="229.6" y="58.9">Motor Input/Output Testpoints</text>
<text x="81" y="71.6">Test Points for Sensor</text>
<text x="114.6" y="68.5">Sensor LED Confirmation</text>
<text x="201.1" y="74.9">ADC/DAC Testpoints</text>
<text x="16.4" y="78.7">Light Sensing Circuit</text>
<text x="256.2" y="80.5">Motor LED Signal Test</text>
<text x="152.2" y="100">Debugging LED</text>
<text x="207.5" y="101.5">Debugging</text>
<text x="258.2" y="99.5">Light Shade Motor Circuit</text>
<text x="207.1" y="103.6">Pushbutton</text>
<text x="17.1" y="118.3">3Hz Low Pass Filter</text>
<text x="217.5" y="115.3">Communication to Teammates</text>
<text x="17" y="146.5">Power In</text>
<text x="227.6" y="155.6">Unknown</text>
<text x="89.6" y="160.7">Connections to Power Supply</text>
<text x="220.2" y="157.7">(note: RD7, RD6 extras)</text>
<text x="252.8" y="163.3">Spare Connections</text>
<text x="40.3" y="170.1">2.5 A</text>
<text x="79.4" y="188.9">LED Confirmation</text>
<text x="84.4" y="186.9">Power</text>
</g>
<g font-size="1.3" fill="#0f0f0f">
<text x="269.2" y="16.4">OA</text>
<text x="94" y="29.1">Vref</text>
<text x="235" y="26.5">RF5</text>
<text x="235" y="24">RF4</text>
<text x="43.2" y="34.2">Vref</text>
<text x="114.3" y="32.9">Sensor_Out</text>
<text x="269.2" y="40.5">OB</text>
<text x="236.2" y="45.6">RF4</text>
<text x="242.5" y="45.6">OB</text>
<text x="233.7" y="48.1">RF5</text>
<text x="245.1" y="48.1">OA</text>
<text x="212.1" y="55.8">DAC1_Out</text>
<text x="212.1" y="58.3">ADC_In</text>
<text x="170" y="71">RC719</text>
<text x="170.1" y="68.5">RE218</text>
<text x="170" y="73.5">RD020</text>
<text x="170" y="76.1">RD121</text>
<text x="224.5" y="76.1">OB</text>
<text x="257.8" y="76.1">OA</text>
<text x="170" y="78.6">RD222</text>
<text x="170" y="81.2">RD323</text>
<text x="15.9" y="90">Sensor_Out</text>
<text x="50.8" y="90">ADC_In</text>
<text x="253.8" y="112.9">RC7</text>
<text x="254" y="110.4">RE2</text>
<text x="253.8" y="118">RD1</text>
<text x="253.8" y="115.4">RD0</text>
<text x="227.3" y="124.3">RF7</text>
<text x="243.8" y="124.3">RF6</text>
<text x="253.8" y="120.5">RD2</text>
<text x="253.8" y="123.1">RD3</text>
<text x="221.9" y="132">DAC1_Out</text>
<text x="253.8" y="132">RD7</text>
<text x="254" y="126.9">RA1</text>
<text x="254" y="129.4">RA0</text>
<text x="253.8" y="137">RD5</text>
<text x="253.8" y="134.5">RD6</text>
<text x="253.8" y="139.6">RB5</text>
</g>
<g font-size="1.3" fill="#a90000">
<text x="57" y="23" transform="rotate(-90 57 23)">1</text>
<text x="239.3" y="24">7</text>
<text x="239.3" y="21.5">8</text>
<text x="252" y="21.5">1</text>
<text x="252" y="24">2</text>
<text x="271.3" y="19.8" transform="rotate(-90 271.3 19.8)">1</text>
<text x="18.9" y="27.4" transform="rotate(-90 18.9 27.4)">4</text>
<text x="57" y="29.3" transform="rotate(-90 57 29.3)">2</text>
<text x="174.5" y="25.3">1</text>
<text x="174.5" y="27.8">2</text>
<text x="193" y="27.8">55</text>
<text x="193" y="25.3">56</text>
<text x="239.3" y="29.1">5</text>
<text x="239.3" y="26.5">6</text>
<text x="252" y="26.5">3</text>
<text x="252" y="29.1">4</text>
<text x="271.3" y="29.9" transform="rotate(-90 271.3 29.9)">2</text>
<text x="74.9" y="32.9">12</text>
<text x="85" y="35.4">14</text>
<text x="98.3" y="35.4">2</text>
<text x="98.3" y="30.3">3</text>
<text x="108.5" y="32.9">1</text>
<text x="174.5" y="30.3">3</text>
<text x="174.5" y="32.9">4</text>
<text x="174.5" y="35.4">5</text>
<text x="193" y="35.4">52</text>
<text x="193" y="32.9">53</text>
<text x="193" y="30.3">54</text>
<text x="18.9" y="40.7" transform="rotate(-90 18.9 40.7)">11</text>
<text x="74.9" y="38">13</text>
<text x="174.5" y="38">6</text>
<text x="174.5" y="40.5">7</text>
<text x="193" y="40.5">50</text>
<text x="193" y="38">51</text>
<text x="174.5" y="43">8</text>
<text x="174.5" y="45.6">9</text>
<text x="193" y="45.6">48</text>
<text x="193" y="43">49</text>
<text x="173.9" y="48.1">10</text>
<text x="173.9" y="50.7">11</text>
<text x="173.9" y="53.2">12</text>
<text x="193" y="53.2">45</text>
<text x="193" y="50.7">46</text>
<text x="193" y="48.1">47</text>
<text x="237.4" y="50.9" transform="rotate(-90 237.4 50.9)">1</text>
<text x="239.9" y="50.9" transform="rotate(-90 239.9 50.9)">2</text>
<text x="242.4" y="50.9" transform="rotate(-90 242.4 50.9)">3</text>
<text x="245" y="50.9" transform="rotate(-90 245 50.9)">4</text>
<text x="88.8" y="59.8" transform="rotate(-90 88.8 59.8)">1</text>
<text x="91.3" y="59.8" transform="rotate(-90 91.3 59.8)">2</text>
<text x="93.8" y="59.8" transform="rotate(-90 93.8 59.8)">3</text>
<text x="173.9" y="55.7">13</text>
<text x="173.9" y="58.3">14</text>
<text x="193" y="58.3">43RA0</text>
<text x="193" y="55.7">44RA1</text>
<text x="193" y="58.3">43</text>
<text x="193" y="55.7">44</text>
<text x="22.1" y="62.1">5</text>
<text x="32.3" y="64.6">7</text>
<text x="40.6" y="62.1">10</text>
<text x="51.3" y="64.6">8</text>
<text x="173.9" y="60.8">15</text>
<text x="173.9" y="63.4">16</text>
<text x="173.9" y="65.9">17</text>
<text x="193" y="65.9">40RD6</text>
<text x="193" y="63.4">41RD7</text>
<text x="193" y="60.8">42</text>
<text x="193" y="65.9">40</text>
<text x="193" y="63.4">41</text>
<text x="210.7" y="63.6" transform="rotate(-90 210.7 63.6)">1</text>
<text x="213.2" y="63.6" transform="rotate(-90 213.2 63.6)">2</text>
<text x="22.1" y="67.2">6</text>
<text x="41.2" y="67.2">9</text>
<text x="173.9" y="68.4">18</text>
<text x="173.9" y="71">19</text>
<text x="193" y="71">38RB5</text>
<text x="193" y="68.4">39RD5</text>
<text x="193" y="71">38</text>
<text x="193" y="68.4">39</text>
<text x="173.9" y="73.5">20</text>
<text x="173.9" y="76.1">21</text>
<text x="193" y="76.1">36RF6</text>
<text x="193" y="73.5">37RF7</text>
<text x="193" y="76.1">36</text>
<text x="193" y="73.5">37</text>
<text x="173.9" y="83.7">24</text>
<text x="173.9" y="78.6">22</text>
<text x="173.9" y="81.1">23</text>
<text x="193" y="83.7">33</text>
<text x="193" y="81.1">34RF4</text>
<text x="193" y="78.6">35RF5</text>
<text x="193" y="81.1">34</text>
<text x="193" y="78.6">35</text>
<text x="206.3" y="83.7">3</text>
<text x="213.9" y="83.7">4</text>
<text x="173.9" y="86.2">25</text>
<text x="173.9" y="88.8">26</text>
<text x="193" y="88.8">31</text>
<text x="193" y="86.2">32</text>
<text x="206.3" y="88.8">1</text>
<text x="213.9" y="88.8">2</text>
<text x="173.9" y="91.3">27</text>
<text x="173.9" y="93.8">28</text>
<text x="193" y="93.8">29</text>
<text x="193" y="91.3">30</text>
<text x="259" y="110.4">1</text>
<text x="259" y="112.9">2</text>
<text x="259" y="115.4">3</text>
<text x="259" y="118">4</text>
<text x="232.3" y="124.3">1</text>
<text x="241.2" y="124.3">2</text>
<text x="259" y="120.5">5</text>
<text x="259" y="123.1">6</text>
<text x="232.3" y="126.9">3</text>
<text x="232.3" y="129.4">5</text>
<text x="232.3" y="131.9">7</text>
<text x="241.2" y="126.9">4</text>
<text x="241.2" y="129.4">6</text>
<text x="241.2" y="131.9">8</text>
<text x="259" y="126.9">1</text>
<text x="259" y="129.4">2</text>
<text x="259" y="131.9">3</text>
<text x="259" y="134.5">4</text>
<text x="259" y="137">5</text>
<text x="259" y="139.6">6</text>
<text x="262.8" y="145.9">1</text>
<text x="262.8" y="148.5">2</text>
<text x="85" y="153.8" transform="rotate(-90 85 153.8)">1</text>
<text x="87.5" y="153.8" transform="rotate(-90 87.5 153.8)">2</text>
<text x="115.4" y="153.8" transform="rotate(-90 115.4 153.8)">1</text>
<text x="118" y="153.8" transform="rotate(-90 118 153.8)">2</text>
<text x="262.8" y="151">3</text>
<text x="262.8" y="153.5">4</text>
<text x="262.8" y="156.1">5</text>
<text x="34.8" y="171.3">1</text>
<text x="34.8" y="173.9">3</text>
<text x="49.4" y="170.9" transform="rotate(-90 49.4 170.9)">1</text>
<text x="53.2" y="170.9" transform="rotate(-90 53.2 170.9)">2</text>
<text x="57" y="170.9" transform="rotate(-90 57 170.9)">3</text>
<text x="34.8" y="176.4">2</text>
</g>
</svg>
